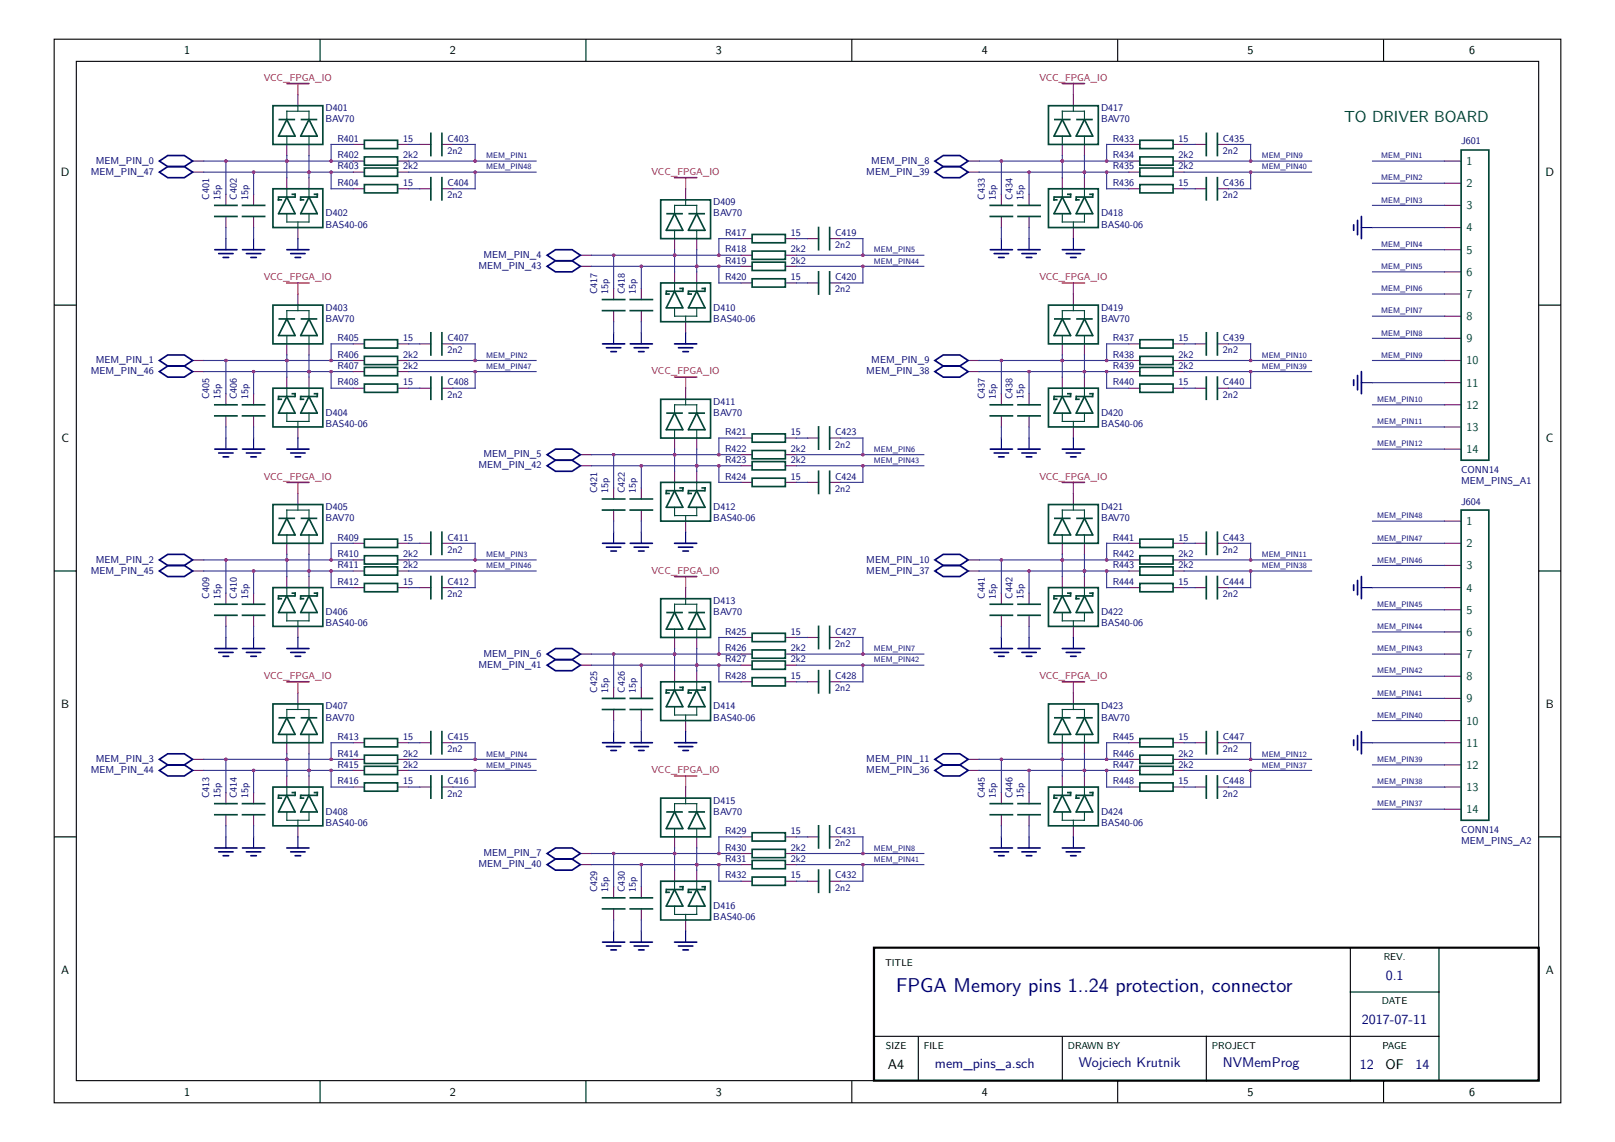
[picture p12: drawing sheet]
<svg xmlns="http://www.w3.org/2000/svg" width="297mm" height="210mm" viewBox="0 0 297 210" stroke-linecap="round" stroke-linejoin="round" font-family="sans-serif">
<g fill="none" stroke="#000" stroke-width=".2">
<path d="M10 7.2h277v195.6h-277zM14 11.3h269v187.4h-269zM58.9 7.2v4.1M107.8 7.2v4.1M156.6 7.2v4.1M205.5 7.2v4.1M254.4 7.2v4.1M10 56.1h4M283 56.1h4M10 105h4M283 105h4M10 153.9h4"/>
<path d="M283 153.9h4M248.3 174.3v24.4M264.6 174.3v24.4M58.9 198.7v4.1M107.8 198.7v4.1M156.6 198.7v4.1M160.7 190.6h103.9M168.9 190.6v8.1M195.4 190.6v8.1M205.5 198.7v4.1M221.8 190.6v8.1M248.3 182.4h16.3"/>
<path d="M254.4 198.7v4.1"/>
</g>
<path d="M160.7 174.3h122.3v24.4h-122.3z" fill="none" stroke="#000" stroke-width=".41"/>
<g fill="none" stroke="#67146a" stroke-width=".2">
<path d="M54.8 17.4v2M197.4 17.4v2M35.4 29.6h2.1M35.4 31.7h2.1M41.5 35.7v2.1M41.5 39.8v2M46.6 35.7v2.1M46.6 39.8v2M52.7 26.6v2M52.7 32.7v2M56.8 26.6v2M56.8 32.7v2"/>
<path d="M65 29.6h2M65 31.7h2M65 34.7h2M65 26.6h2M73.1 29.6h2.1M73.1 31.7h2.1M73.1 34.7h2.1M73.1 26.6h2.1M77.2 34.7h2M77.2 26.6h2M81.3 34.7h2M81.3 26.6h2"/>
<path d="M126.1 34.7v2M178 29.6h2.1M178 31.7h2.1M184.2 35.7v2.1M184.2 39.8v2M189.2 35.7v2.1M189.2 39.8v2M195.4 26.6v2M195.4 32.7v2M199.4 26.6v2M199.4 32.7v2M207.6 29.6h2"/>
<path d="M207.6 31.7h2M207.6 34.7h2M207.6 26.6h2M215.7 29.6h2.1M215.7 31.7h2.1M215.7 34.7h2.1M215.7 26.6h2.1M219.8 34.7h2M219.8 26.6h2M223.9 34.7h2M223.9 26.6h2M265.6 29.6h3.1"/>
<path d="M265.6 33.7h3.1M265.6 37.8h3.1M54.8 41.8v2.1M54.8 54.1v2M106.7 46.9h2.1M106.7 49h2.1M112.8 53v2.1M112.8 57.1v2.1M117.9 53v2.1M117.9 57.1v2.1M124.1 43.9v2M124.1 50v2"/>
<path d="M126.1 59.2v2M128.1 43.9v2M128.1 50v2M136.3 46.9h2M136.3 49h2M136.3 52h2M136.3 43.9h2M144.4 46.9h2.1M144.4 49h2.1M144.4 52h2.1M144.4 43.9h2.1M148.5 52h2"/>
<path d="M148.5 43.9h2M152.6 52h2M152.6 43.9h2M197.4 41.8v2.1M197.4 54.1v2M265.6 41.8h3.1M265.6 45.9h3.1M265.6 50h3.1M265.6 54.1h3.1M265.6 58.1h3.1M35.4 66.3h2.1M35.4 68.3h2.1"/>
<path d="M41.5 72.4v2M41.5 76.5v2M46.6 72.4v2M46.6 76.5v2M52.7 63.2v2.1M52.7 69.3v2.1M54.8 78.5v2.1M56.8 63.2v2.1M56.8 69.3v2.1M65 66.3h2M65 68.3h2M65 71.4h2"/>
<path d="M65 63.2h2M73.1 66.3h2.1M73.1 68.3h2.1M73.1 71.4h2.1M73.1 63.2h2.1M77.2 71.4h2M77.2 63.2h2M81.3 71.4h2M81.3 63.2h2M126.1 71.4v2M178 66.3h2.1M178 68.3h2.1"/>
<path d="M184.2 72.4v2M184.2 76.5v2M189.2 72.4v2M189.2 76.5v2M195.4 63.2v2.1M195.4 69.3v2.1M197.4 78.5v2.1M199.4 63.2v2.1M199.4 69.3v2.1M207.6 66.3h2M207.6 68.3h2M207.6 71.4h2"/>
<path d="M207.6 63.2h2M215.7 66.3h2.1M215.7 68.3h2.1M215.7 71.4h2.1M215.7 63.2h2.1M219.8 71.4h2M219.8 63.2h2M223.9 71.4h2M223.9 63.2h2M265.6 66.3h3.1M265.6 62.2h3.1M265.6 70.4h3.1"/>
<path d="M265.6 74.4h3.1M265.6 78.5h3.1M52.7 99.9v2M54.8 90.7v2.1M56.8 99.9v2M65 99.9h2M73.1 99.9h2.1M77.2 99.9h2M81.3 99.9h2M106.7 83.6h2.1M106.7 85.6h2.1M112.8 89.7v2.1"/>
<path d="M112.8 93.8v2M117.9 89.7v2.1M117.9 93.8v2M124.1 80.6v2M124.1 86.7v2M126.1 95.8v2.1M128.1 80.6v2M128.1 86.7v2M136.3 83.6h2M136.3 85.6h2M136.3 88.7h2M136.3 80.6h2"/>
<path d="M144.4 83.6h2.1M144.4 85.6h2.1M144.4 88.7h2.1M144.4 80.6h2.1M148.5 88.7h2M148.5 80.6h2M152.6 88.7h2M152.6 80.6h2M195.4 99.9v2M197.4 90.7v2.1M199.4 99.9v2M207.6 99.9h2"/>
<path d="M215.7 99.9h2.1M219.8 99.9h2M223.9 99.9h2M265.6 99.9h3.1M265.6 82.6h3.1M265.6 95.8h3.1M35.4 103h2.1M35.4 105h2.1M41.5 109.1v2M41.5 113.1v2.1M46.6 109.1v2M46.6 113.1v2.1"/>
<path d="M52.7 106v2.1M54.8 115.2v2M56.8 106v2.1M65 103h2M65 105h2M65 108.1h2M73.1 103h2.1M73.1 105h2.1M73.1 108.1h2.1M77.2 108.1h2M81.3 108.1h2M124.1 117.2v2.1"/>
<path d="M126.1 108.1v2M128.1 117.2v2.1M136.3 117.2h2M144.4 117.2h2.1M148.5 117.2h2M152.6 117.2h2M178 103h2.1M178 105h2.1M184.2 109.1v2M184.2 113.1v2.1M189.2 109.1v2M189.2 113.1v2.1"/>
<path d="M195.4 106v2.1M197.4 115.2v2M199.4 106v2.1M207.6 103h2M207.6 105h2M207.6 108.1h2M215.7 103h2.1M215.7 105h2.1M215.7 108.1h2.1M219.8 108.1h2M223.9 108.1h2M265.6 108.1h3.1"/>
<path d="M265.6 104h3.1M265.6 112.1h3.1M265.6 116.2h3.1M35.4 139.6h2.1M52.7 136.6v2M54.8 127.4v2M56.8 136.6v2M65 139.6h2M65 136.6h2M73.1 139.6h2.1M73.1 136.6h2.1M77.2 136.6h2"/>
<path d="M81.3 136.6h2M106.7 120.3h2.1M106.7 122.3h2.1M112.8 126.4v2M112.8 130.5v2M117.9 126.4v2M117.9 130.5v2M124.1 123.3v2.1M126.1 132.5v2M128.1 123.3v2.1M136.3 120.3h2M136.3 122.3h2"/>
<path d="M136.3 125.4h2M144.4 120.3h2.1M144.4 122.3h2.1M144.4 125.4h2.1M148.5 125.4h2M152.6 125.4h2M178 139.6h2.1M195.4 136.6v2M197.4 127.4v2M199.4 136.6v2M207.6 139.6h2M207.6 136.6h2"/>
<path d="M215.7 139.6h2.1M215.7 136.6h2.1M219.8 136.6h2M223.9 136.6h2M265.6 136.6h3.1M265.6 120.3h3.1M265.6 124.4h3.1M265.6 128.4h3.1M265.6 132.5h3.1M35.4 141.7h2.1M41.5 145.7v2.1M41.5 149.8v2.1"/>
<path d="M46.6 145.7v2.1M46.6 149.8v2.1M52.7 142.7v2M54.8 151.9v2M56.8 142.7v2M65 141.7h2M65 144.7h2M73.1 141.7h2.1M73.1 144.7h2.1M77.2 144.7h2M81.3 144.7h2M106.7 157h2.1"/>
<path d="M106.7 159h2.1M124.1 153.9v2M126.1 144.7v2.1M128.1 153.9v2M136.3 157h2M136.3 159h2M136.3 153.9h2M144.4 157h2.1M144.4 159h2.1M144.4 153.9h2.1M148.5 153.9h2M152.6 153.9h2"/>
<path d="M178 141.7h2.1M184.2 145.7v2.1M184.2 149.8v2.1M189.2 145.7v2.1M189.2 149.8v2.1M195.4 142.7v2M197.4 151.9v2M199.4 142.7v2M207.6 141.7h2M207.6 144.7h2M215.7 141.7h2.1M215.7 144.7h2.1"/>
<path d="M219.8 144.7h2M223.9 144.7h2M265.6 144.7h3.1M265.6 140.7h3.1M265.6 148.8h3.1M112.8 163.1v2M112.8 167.1v2.1M117.9 163.1v2M117.9 167.1v2.1M124.1 160v2M126.1 169.2v2M128.1 160v2"/>
<path d="M136.3 162h2M144.4 162h2.1M148.5 162h2M152.6 162h2"/>
</g>
<g fill="none" stroke="#000275" stroke-width=".31">
<path d="M29.3 29.6l1.5-1h3.1l1.5 1-1.5 1h-3.1zM29.3 31.7l1.5-1.1h3.1l1.5 1.1-1.5 1h-3.1zM171.9 29.6l1.6-1h3l1.5 1-1.5 1h-3zM171.9 31.7l1.6-1.1h3l1.5 1.1-1.5 1h-3zM250.4 39.8v4.1M39.5 45.9h4.1M40.2 46.6h2.7M41 47.3h1M44.6 45.9h4.1M45.3 46.6h2.7M46.1 47.3h1M52.7 45.9h4.1"/>
<path d="M53.5 46.6h2.6M54.3 47.3h1M100.6 46.9l1.6-1h3l1.5 1-1.5 1.1h-3zM100.6 49l1.6-1h3l1.5 1-1.5 1h-3zM182.1 45.9h4.1M182.8 46.6h2.7M183.6 47.3h1.1M187.2 45.9h4.1M187.9 46.6h2.7M188.7 47.3h1.1M195.4 45.9h4M196.1 46.6h2.6"/>
<path d="M196.9 47.3h1M248.9 41.3v1.1M249.7 40.5v2.7M29.3 66.3l1.5-1h3.1l1.5 1-1.5 1h-3.1zM29.3 68.3l1.5-1h3.1l1.5 1-1.5 1h-3.1zM110.8 63.2h4.1M111.5 63.9h2.7M112.3 64.7h1.1M115.9 63.2h4.1M116.6 63.9h2.7M117.4 64.7h1M124.1 63.2h4"/>
<path d="M124.8 63.9h2.6M125.6 64.7h1M171.9 66.3l1.6-1h3l1.5 1-1.5 1h-3zM171.9 68.3l1.6-1h3l1.5 1-1.5 1h-3zM248.9 69.9v1M249.7 69v2.7M250.4 68.3v4.1M39.5 82.6h4.1M40.2 83.3h2.7M41 84h1M44.6 82.6h4.1M45.3 83.3h2.7"/>
<path d="M46.1 84h1M52.7 82.6h4.1M53.5 83.3h2.6M54.3 84h1M100.6 83.6l1.6-1h3l1.5 1-1.5 1h-3zM100.6 85.6l1.6-1h3l1.5 1-1.5 1.1h-3zM110.8 99.9h4.1M115.9 99.9h4.1M124.1 99.9h4M182.1 82.6h4.1M182.8 83.3h2.7M183.6 84h1.1"/>
<path d="M187.2 82.6h4.1M187.9 83.3h2.7M188.7 84h1.1M195.4 82.6h4M196.1 83.3h2.6M196.9 84h1M29.3 103l1.5-1.1h3.1l1.5 1.1-1.5 1h-3.1zM29.3 105l1.5-1h3.1l1.5 1-1.5 1h-3.1zM39.5 119.3h4.1M40.2 120h2.7M44.6 119.3h4.1M45.3 120h2.7"/>
<path d="M52.7 119.3h4.1M53.5 120h2.6M111.5 100.6h2.7M112.3 101.3h1.1M116.6 100.6h2.7M117.4 101.3h1M124.8 100.6h2.6M125.6 101.3h1M171.9 103l1.6-1.1h3l1.5 1.1-1.5 1h-3zM171.9 105l1.6-1h3l1.5 1-1.5 1h-3zM182.1 119.3h4.1M182.8 120h2.7"/>
<path d="M187.2 119.3h4.1M187.9 120h2.7M195.4 119.3h4M196.1 120h2.6M248.9 107.5v1.1M249.7 106.7v2.7M250.4 106v4.1M29.3 139.6l1.5-1h3.1l1.5 1-1.5 1.1h-3.1zM41 120.7h1M46.1 120.7h1M54.3 120.7h1M100.6 120.3l1.6-1h3l1.5 1-1.5 1h-3z"/>
<path d="M100.6 122.3l1.6-1h3l1.5 1-1.5 1h-3zM110.8 136.6h4.1M111.5 137.3h2.7M112.3 138h1.1M115.9 136.6h4.1M116.6 137.3h2.7M117.4 138h1M124.1 136.6h4M124.8 137.3h2.6M125.6 138h1M171.9 139.6l1.6-1h3l1.5 1-1.5 1.1h-3zM183.6 120.7h1.1"/>
<path d="M188.7 120.7h1.1M196.9 120.7h1M248.9 136.1v1M249.7 135.3v2.6M250.4 134.5v4.1M29.3 141.7l1.5-1h3.1l1.5 1-1.5 1h-3.1zM39.5 155.9h4.1M40.2 156.6h2.7M41 157.4h1M44.6 155.9h4.1M45.3 156.6h2.7M46.1 157.4h1"/>
<path d="M52.7 155.9h4.1M53.5 156.6h2.6M54.3 157.4h1M100.6 157l1.6-1.1h3l1.5 1.1-1.5 1h-3zM100.6 159l1.6-1h3l1.5 1-1.5 1h-3zM171.9 141.7l1.6-1h3l1.5 1-1.5 1h-3zM182.1 155.9h4.1M182.8 156.6h2.7M183.6 157.4h1.1M187.2 155.9h4.1M187.9 156.6h2.7M188.7 157.4h1.1"/>
<path d="M195.4 155.9h4M196.1 156.6h2.6M196.9 157.4h1M110.8 173.3h4.1M111.5 174h2.7M112.3 174.7h1.1M115.9 173.3h4.1M116.6 174h2.7M117.4 174.7h1M124.1 173.3h4M124.8 174h2.6M125.6 174.7h1"/>
</g>
<g fill="none" stroke="#353691" stroke-width=".2">
<path d="M37.5 29.6h27.5M37.5 31.7h27.5M41.5 29.6v6.1M46.6 31.7v4M52.7 28.6v4.1M56.8 28.6v4.1M60.9 31.7v3h4.1M65 26.6h-4.1v3M75.2 29.6h23.4M75.2 31.7h23.4M75.2 26.6h2M75.2 34.7h2"/>
<path d="M83.3 26.6h4.1v3M87.4 31.7v3h-4.1M180.1 29.6h27.5M180.1 31.7h27.5M184.2 29.6v6.1M189.2 31.7v4M195.4 28.6v4.1M199.4 28.6v4.1M203.5 31.7v3h4.1M207.6 26.6h-4.1v3M217.8 29.6h23.4M217.8 31.7h23.4"/>
<path d="M217.8 26.6h2M217.8 34.7h2M225.9 26.6h4.1v3M230 31.7v3h-4.1M252.4 29.6h13.2M252.4 33.7h13.2M252.4 37.8h13.2M41.5 41.8v2.1M46.6 41.8v2.1M108.8 46.9h27.5M108.8 49h27.5M112.8 46.9v6.1"/>
<path d="M112.8 59.2v2M117.9 49v4M117.9 59.2v2M124.1 45.9v4.1M128.1 45.9v4.1M132.2 49v3h4.1M136.3 43.9h-4.1v3M146.5 46.9h23.4M146.5 49h23.4M146.5 43.9h2M146.5 52h2M154.6 43.9h4.1v3"/>
<path d="M158.7 49v3h-4.1M184.2 41.8v2.1M189.2 41.8v2.1M252.4 45.9h13.2M252.4 50h13.2M252.4 54.1h13.2M252.4 58.1h13.2M252.4 41.8h13.2M37.5 66.3h27.5M37.5 68.3h27.5M41.5 66.3v6.1M41.5 78.5v2.1"/>
<path d="M46.6 68.3v4.1M46.6 78.5v2.1M52.7 65.3v4M56.8 65.3v4M60.9 68.3v3.1h4.1M65 63.2h-4.1v3.1M75.2 66.3h23.4M75.2 68.3h23.4M75.2 63.2h2M75.2 71.4h2M83.3 63.2h4.1v3.1M87.4 68.3v3.1h-4.1"/>
<path d="M180.1 66.3h27.5M180.1 68.3h27.5M184.2 66.3v6.1M184.2 78.5v2.1M189.2 68.3v4.1M189.2 78.5v2.1M195.4 65.3v4M199.4 65.3v4M203.5 68.3v3.1h4.1M207.6 63.2h-4.1v3.1M217.8 66.3h23.4M217.8 68.3h23.4"/>
<path d="M217.8 63.2h2M217.8 71.4h2M225.9 63.2h4.1v3.1M230 68.3v3.1h-4.1M252.4 66.3h13.2M252.4 62.2h13.2M252.4 74.4h13.2M252.4 78.5h13.2M252.4 70.4h13.2M65 99.9h-4.1v3.1M75.2 99.9h2M83.3 99.9h4.1v3.1"/>
<path d="M108.8 83.6h27.5M108.8 85.6h27.5M112.8 83.6v6.1M112.8 95.8v2.1M117.9 85.6v4.1M117.9 95.8v2.1M124.1 82.6v4.1M128.1 82.6v4.1M132.2 85.6v3.1h4.1M136.3 80.6h-4.1v3M146.5 83.6h23.4M146.5 85.6h23.4"/>
<path d="M146.5 80.6h2M146.5 88.7h2M154.6 80.6h4.1v3M158.7 85.6v3.1h-4.1M207.6 99.9h-4.1v3.1M217.8 99.9h2M225.9 99.9h4.1v3.1M252.4 99.9h13.2M252.4 82.6h13.2M252.4 95.8h13.2M37.5 103h27.5M37.5 105h27.5"/>
<path d="M41.5 103v6.1M41.5 115.2v2M46.6 105v4.1M46.6 115.2v2M52.7 101.9v4.1M56.8 101.9v4.1M60.9 105v3.1h4.1M75.2 103h23.4M75.2 105h23.4M75.2 108.1h2M87.4 105v3.1h-4.1M124.1 119.3v4"/>
<path d="M128.1 119.3v4M136.3 117.2h-4.1v3.1M146.5 117.2h2M154.6 117.2h4.1v3.1M180.1 103h27.5M180.1 105h27.5M184.2 103v6.1M184.2 115.2v2M189.2 105v4.1M189.2 115.2v2M195.4 101.9v4.1M199.4 101.9v4.1"/>
<path d="M203.5 105v3.1h4.1M217.8 103h23.4M217.8 105h23.4M217.8 108.1h2M230 105v3.1h-4.1M252.4 108.1h13.2M252.4 104h13.2M252.4 112.1h13.2M252.4 116.2h13.2M37.5 139.6h27.5M41.5 139.6v6.1M52.7 138.6v4.1"/>
<path d="M56.8 138.6v4.1M65 136.6h-4.1v3M75.2 139.6h23.4M75.2 136.6h2M83.3 136.6h4.1v3M108.8 120.3h27.5M108.8 122.3h27.5M112.8 120.3v6.1M112.8 132.5v2M117.9 122.3v4.1M117.9 132.5v2M132.2 122.3v3.1h4.1"/>
<path d="M146.5 120.3h23.4M146.5 122.3h23.4M146.5 125.4h2M158.7 122.3v3.1h-4.1M180.1 139.6h27.5M184.2 139.6v6.1M195.4 138.6v4.1M199.4 138.6v4.1M207.6 136.6h-4.1v3M217.8 139.6h23.4M217.8 136.6h2M225.9 136.6h4.1v3"/>
<path d="M252.4 136.6h13.2M252.4 120.3h13.2M252.4 124.4h13.2M252.4 128.4h13.2M252.4 132.5h13.2M37.5 141.7h27.5M41.5 151.9v2M46.6 141.7v4M46.6 151.9v2M60.9 141.7v3h4.1M75.2 141.7h23.4M75.2 144.7h2"/>
<path d="M87.4 141.7v3h-4.1M108.8 157h27.5M108.8 159h27.5M112.8 157v6.1M117.9 159v4.1M124.1 155.9v4.1M128.1 155.9v4.1M132.2 159v3h4.1M136.3 153.9h-4.1v3.1M146.5 157h23.4M146.5 159h23.4M146.5 153.9h2"/>
<path d="M154.6 153.9h4.1v3.1M158.7 159v3h-4.1M180.1 141.7h27.5M184.2 151.9v2M189.2 141.7v4M189.2 151.9v2M203.5 141.7v3h4.1M217.8 141.7h23.4M217.8 144.7h2M230 141.7v3h-4.1M252.4 144.7h13.2M252.4 140.7h13.2"/>
<path d="M252.4 148.8h13.2M112.8 169.2v2M117.9 169.2v2M146.5 162h2"/>
</g>
<g fill="none" stroke="#034536" stroke-width=".31">
<path d="M50.2 19.4h9.2v7.2h-9.2zM192.8 19.4h9.2v7.2h-9.2zM39.5 37.8h4.1M39.5 39.8h4.1M44.6 37.8h4.1M44.6 39.8h4.1M50.2 34.7h9.2v7.1h-9.2zM51.2 22h3.1M52.7 36.2l1.6 3.1h-3.1zM52.7 22l1.6 3h-3.1zM53.8 35.7h.5v.5h-3.1v.5h.5M55.3 22h3"/>
<path d="M56.8 36.2l1.5 3.1h-3zM56.8 22l1.5 3h-3zM57.8 35.7h.5v.5h-3v.5h.5M67 33.9h6.1v1.6h-6.1zM67 25.8h6.1v1.5h-6.1zM67 28.9h6.1v1.5h-6.1zM67 30.9h6.1v1.5h-6.1zM79.2 24.5v4.1M79.2 32.7v4M81.3 24.5v4.1M81.3 32.7v4M121.5 36.8h9.2v7.1h-9.2z"/>
<path d="M122.5 39.3h3.1M124.1 39.3l1.5 3.1h-3.1zM126.6 39.3h3.1M128.1 39.3l1.6 3.1h-3.1zM182.1 37.8h4.1M182.1 39.8h4.1M187.2 37.8h4.1M187.2 39.8h4.1M192.8 34.7h9.2v7.1h-9.2zM193.8 22h3.1M195.4 36.2l1.5 3.1h-3.1zM195.4 22l1.5 3h-3.1z"/>
<path d="M196.4 35.7h.5v.5h-3.1v.5h.5M197.9 22h3.1M199.4 36.2l1.6 3.1h-3.1zM199.4 22l1.6 3h-3.1zM200.5 35.7h.5v.5h-3.1v.5h.5M209.6 33.9h6.1v1.6h-6.1zM209.6 25.8h6.1v1.5h-6.1zM209.6 28.9h6.1v1.5h-6.1zM209.6 30.9h6.1v1.5h-6.1zM221.8 24.5v4.1M221.8 32.7v4M223.9 24.5v4.1"/>
<path d="M223.9 32.7v4M268.7 27.6h5.1v57h-5.1zM50.2 56.1h9.2v7.1h-9.2zM51.2 58.7h3.1M52.7 58.7l1.6 3h-3.1zM55.3 58.7h3M56.8 58.7l1.5 3h-3zM110.8 55.1h4.1M110.8 57.1h4.1M115.9 55.1h4.1M115.9 57.1h4.1M121.5 52h9.2v7.2h-9.2z"/>
<path d="M124.1 53.6l1.5 3h-3.1zM125.1 53h.5v.6h-3.1v.5h.5M128.1 53.6l1.6 3h-3.1zM129.1 53h.6v.6h-3.1v.5h.5M138.3 51.3h6.1v1.5h-6.1zM138.3 43.1h6.1v1.5h-6.1zM138.3 46.2h6.1v1.5h-6.1zM138.3 48.2h6.1v1.5h-6.1zM150.5 41.8v4.1M150.5 50v4.1M152.6 41.8v4.1M152.6 50v4.1"/>
<path d="M192.8 56.1h9.2v7.1h-9.2zM193.8 58.7h3.1M195.4 58.7l1.5 3h-3.1zM197.9 58.7h3.1M199.4 58.7l1.6 3h-3.1zM39.5 74.4h4.1M39.5 76.5h4.1M44.6 74.4h4.1M44.6 76.5h4.1M50.2 71.4h9.2v7.1h-9.2zM52.7 72.9l1.6 3.1h-3.1zM53.8 72.4h.5v.5h-3.1v.5h.5"/>
<path d="M56.8 72.9l1.5 3.1h-3zM57.8 72.4h.5v.5h-3v.5h.5M67 70.6h6.1v1.5h-6.1zM67 62.5h6.1v1.5h-6.1zM67 65.5h6.1v1.6h-6.1zM67 67.6h6.1v1.5h-6.1zM79.2 61.2v4.1M79.2 69.3v4.1M81.3 61.2v4.1M81.3 69.3v4.1M121.5 73.4h9.2v7.2h-9.2zM122.5 76h3.1"/>
<path d="M124.1 76l1.5 3h-3.1zM126.6 76h3.1M128.1 76l1.6 3h-3.1zM138.3 79.8h6.1v1.5h-6.1zM150.5 78.5v4.1M152.6 78.5v4.1M182.1 74.4h4.1M182.1 76.5h4.1M187.2 74.4h4.1M187.2 76.5h4.1M192.8 71.4h9.2v7.1h-9.2zM195.4 72.9l1.5 3.1h-3.1z"/>
<path d="M196.4 72.4h.5v.5h-3.1v.5h.5M199.4 72.9l1.6 3.1h-3.1zM200.5 72.4h.5v.5h-3.1v.5h.5M209.6 70.6h6.1v1.5h-6.1zM209.6 62.5h6.1v1.5h-6.1zM209.6 65.5h6.1v1.6h-6.1zM209.6 67.6h6.1v1.5h-6.1zM221.8 61.2v4.1M221.8 69.3v4.1M223.9 61.2v4.1M223.9 69.3v4.1M50.2 92.8h9.2v7.1h-9.2z"/>
<path d="M51.2 95.3h3.1M52.7 95.3l1.6 3.1h-3.1zM55.3 95.3h3M56.8 95.3l1.5 3.1h-3zM67 99.1h6.1v1.6h-6.1zM79.2 97.9v4M81.3 97.9v4M110.8 91.8h4.1M110.8 93.8h4.1M115.9 91.8h4.1M115.9 93.8h4.1M121.5 88.7h9.2v7.1h-9.2z"/>
<path d="M124.1 90.2l1.5 3.1h-3.1zM125.1 89.7h.5v.5h-3.1v.5h.5M128.1 90.2l1.6 3.1h-3.1zM129.1 89.7h.6v.5h-3.1v.5h.5M138.3 87.9h6.1v1.6h-6.1zM138.3 82.8h6.1v1.6h-6.1zM138.3 84.9h6.1v1.5h-6.1zM150.5 86.7v4M152.6 86.7v4M192.8 92.8h9.2v7.1h-9.2zM193.8 95.3h3.1M195.4 95.3l1.5 3.1h-3.1z"/>
<path d="M197.9 95.3h3.1M199.4 95.3l1.6 3.1h-3.1zM209.6 99.1h6.1v1.6h-6.1zM221.8 97.9v4M223.9 97.9v4M268.7 93.8h5.1v57h-5.1zM39.5 111.1h4.1M39.5 113.1h4.1M44.6 111.1h4.1M44.6 113.1h4.1M50.2 108.1h9.2v7.1h-9.2zM52.7 109.6l1.6 3h-3.1z"/>
<path d="M53.8 109.1h.5v.5h-3.1v.5h.5M56.8 109.6l1.5 3h-3zM57.8 109.1h.5v.5h-3v.5h.5M67 107.3h6.1v1.5h-6.1zM67 102.2h6.1v1.5h-6.1zM67 104.2h6.1v1.6h-6.1zM79.2 106v4.1M81.3 106v4.1M121.5 110.1h9.2v7.1h-9.2zM122.5 112.6h3.1M124.1 112.6l1.5 3.1h-3.1zM126.6 112.6h3.1"/>
<path d="M128.1 112.6l1.6 3.1h-3.1zM138.3 116.5h6.1v1.5h-6.1zM138.3 119.5h6.1v1.5h-6.1zM150.5 115.2v4.1M152.6 115.2v4.1M182.1 111.1h4.1M182.1 113.1h4.1M187.2 111.1h4.1M187.2 113.1h4.1M192.8 108.1h9.2v7.1h-9.2zM195.4 109.6l1.5 3h-3.1zM196.4 109.1h.5v.5h-3.1v.5h.5"/>
<path d="M199.4 109.6l1.6 3h-3.1zM200.5 109.1h.5v.5h-3.1v.5h.5M209.6 107.3h6.1v1.5h-6.1zM209.6 102.2h6.1v1.5h-6.1zM209.6 104.2h6.1v1.6h-6.1zM221.8 106v4.1M223.9 106v4.1M50.2 129.4h9.2v7.2h-9.2zM51.2 132h3.1M52.7 132l1.6 3.1h-3.1zM55.3 132h3M56.8 132l1.5 3.1h-3z"/>
<path d="M67 135.8h6.1v1.5h-6.1zM67 138.9h6.1v1.5h-6.1zM79.2 134.5v4.1M81.3 134.5v4.1M110.8 128.4h4.1M110.8 130.5h4.1M115.9 128.4h4.1M115.9 130.5h4.1M121.5 125.4h9.2v7.1h-9.2zM124.1 126.9l1.5 3.1h-3.1zM125.1 126.4h.5v.5h-3.1v.5h.5M128.1 126.9l1.6 3.1h-3.1z"/>
<path d="M129.1 126.4h.6v.5h-3.1v.5h.5M138.3 124.6h6.1v1.5h-6.1zM138.3 121.6h6.1v1.5h-6.1zM150.5 123.3v4.1M152.6 123.3v4.1M192.8 129.4h9.2v7.2h-9.2zM193.8 132h3.1M195.4 132l1.5 3.1h-3.1zM197.9 132h3.1M199.4 132l1.6 3.1h-3.1zM209.6 135.8h6.1v1.5h-6.1zM209.6 138.9h6.1v1.5h-6.1z"/>
<path d="M221.8 134.5v4.1M223.9 134.5v4.1M39.5 147.8h4.1M39.5 149.8h4.1M44.6 147.8h4.1M44.6 149.8h4.1M50.2 144.7h9.2v7.2h-9.2zM52.7 146.3l1.6 3h-3.1zM53.8 145.7h.5v.6h-3.1v.5h.5M56.8 146.3l1.5 3h-3zM57.8 145.7h.5v.6h-3v.5h.5M67 144h6.1v1.5h-6.1z"/>
<path d="M67 140.9h6.1v1.5h-6.1zM79.2 142.7v4.1M81.3 142.7v4.1M121.5 146.8h9.2v7.1h-9.2zM122.5 149.3h3.1M124.1 149.3l1.5 3.1h-3.1zM126.6 149.3h3.1M128.1 149.3l1.6 3.1h-3.1zM138.3 153.1h6.1v1.6h-6.1zM138.3 156.2h6.1v1.5h-6.1zM138.3 158.2h6.1v1.6h-6.1zM150.5 151.9v4"/>
<path d="M152.6 151.9v4M182.1 147.8h4.1M182.1 149.8h4.1M187.2 147.8h4.1M187.2 149.8h4.1M192.8 144.7h9.2v7.2h-9.2zM195.4 146.3l1.5 3h-3.1zM196.4 145.7h.5v.6h-3.1v.5h.5M199.4 146.3l1.6 3h-3.1zM200.5 145.7h.5v.6h-3.1v.5h.5M209.6 144h6.1v1.5h-6.1zM209.6 140.9h6.1v1.5h-6.1z"/>
<path d="M221.8 142.7v4.1M223.9 142.7v4.1M110.8 165.1h4.1M110.8 167.1h4.1M115.9 165.1h4.1M115.9 167.1h4.1M121.5 162h9.2v7.2h-9.2zM124.1 163.6l1.5 3h-3.1zM125.1 163.1h.5v.5h-3.1v.5h.5M128.1 163.6l1.6 3h-3.1zM129.1 163.1h.6v.5h-3.1v.5h.5M138.3 161.3h6.1v1.5h-6.1z"/>
<path d="M150.5 160v4.1M152.6 160v4.1"/>
</g>
<g fill="none" stroke="#034536" stroke-width=".2">
<path d="M54.8 19.4v1.1M197.4 19.4v1.1M52.7 22v-1.5h4.1v1.5M52.7 25v1.6M52.7 34.7v1.5M52.7 39.3v1.5h4.1v-1.5M56.8 25v1.6M56.8 34.7v1.5M124.1 39.3v-1.5h4v1.5M126.1 36.7v1.1M195.4 39.3v1.5h4v-1.5M195.4 22v-1.5h4v1.5"/>
<path d="M195.4 25v1.6M195.4 34.7v1.5M199.4 25v1.6M199.4 34.7v1.5M52.7 58.7v-1.6h4.1v1.6M54.8 40.8v1M54.8 56.1v1M124.1 42.4v1.5M124.1 52v1.6M124.1 56.6v1.5h4v-1.5M126.1 58.1v1.1M128.1 42.4v1.5"/>
<path d="M128.1 52v1.6M195.4 58.7v-1.6h4v1.6M197.4 40.8v1M197.4 56.1v1M52.7 61.7v1.5M52.7 71.4v1.5M52.7 76v1.5h4.1v-1.5M54.8 77.5v1M56.8 61.7v1.5M56.8 71.4v1.5M124.1 76v-1.6h4v1.6M124.1 79v1.6"/>
<path d="M126.1 73.4v1M128.1 79v1.6M195.4 76v1.5h4v-1.5M195.4 61.7v1.5M195.4 71.4v1.5M197.4 77.5v1M199.4 61.7v1.5M199.4 71.4v1.5M52.7 95.3v-1.5h4.1v1.5M52.7 98.4v1.5M54.8 92.8v1M56.8 98.4v1.5"/>
<path d="M124.1 88.7v1.5M124.1 93.3v1.5h4v-1.5M126.1 94.8v1M128.1 88.7v1.5M195.4 95.3v-1.5h4v1.5M195.4 98.4v1.5M197.4 92.8v1M199.4 98.4v1.5M52.7 108.1v1.5M52.7 112.6v1.6h4.1v-1.6M54.8 114.2v1M56.8 108.1v1.5"/>
<path d="M124.1 112.6v-1.5h4v1.5M124.1 115.7v1.5M126.1 110.1v1M128.1 115.7v1.5M195.4 112.6v1.6h4v-1.6M195.4 108.1v1.5M197.4 114.2v1M199.4 108.1v1.5M52.7 132v-1.5h4.1v1.5M52.7 135.1v1.5M54.8 129.4v1.1M56.8 135.1v1.5"/>
<path d="M124.1 125.4v1.5M124.1 130v1.5h4v-1.5M126.1 131.5v1M128.1 125.4v1.5M195.4 132v-1.5h4v1.5M195.4 135.1v1.5M197.4 129.4v1.1M199.4 135.1v1.5M52.7 144.7v1.6M52.7 149.3v1.5h4.1v-1.5M54.8 150.8v1.1M56.8 144.7v1.6"/>
<path d="M124.1 149.3v-1.5h4v1.5M124.1 152.4v1.5M126.1 146.8v1M128.1 152.4v1.5M195.4 149.3v1.5h4v-1.5M195.4 144.7v1.6M197.4 150.8v1.1M199.4 144.7v1.6M124.1 162v1.6M124.1 166.6v1.6h4v-1.6M126.1 168.2v1M128.1 162v1.6"/>
</g>
<g fill="none" stroke="#000275" stroke-width=".2">
<path d="M41.5 43.9v2M46.6 43.9v2M54.8 43.9v2M184.2 43.9v2M189.2 43.9v2M197.4 43.9v2M250.4 41.8h2M112.8 61.2v2M117.9 61.2v2M126.1 61.2v2M250.4 70.4h2M41.5 80.6v2"/>
<path d="M46.6 80.6v2M54.8 80.6v2M112.8 97.9v2M117.9 97.9v2M126.1 97.9v2M184.2 80.6v2M189.2 80.6v2M197.4 80.6v2M41.5 117.2v2.1M46.6 117.2v2.1M54.8 117.2v2.1M184.2 117.2v2.1"/>
<path d="M189.2 117.2v2.1M197.4 117.2v2.1M250.4 108.1h2M112.8 134.5v2.1M117.9 134.5v2.1M126.1 134.5v2.1M250.4 136.6h2M41.5 153.9v2M46.6 153.9v2M54.8 153.9v2M184.2 153.9v2M189.2 153.9v2"/>
<path d="M197.4 153.9v2M112.8 171.2v2.1M117.9 171.2v2.1M126.1 171.2v2.1"/>
</g>
<path d="M54.8 15.4v2M197.4 15.4v2M126.1 32.7v2M54.8 52v2.1M197.4 52v2.1M126.1 69.3v2.1M54.8 88.7v2M197.4 88.7v2M126.1 106v2.1M54.8 125.4v2M197.4 125.4v2M126.1 142.7v2" fill="none" stroke="#b82e2e" stroke-width=".2"/>
<path d="M52.7 15.4h4.1M195.4 15.4h4M124.1 32.7h4M52.7 52h4.1M195.4 52h4M124.1 69.3h4M52.7 88.7h4.1M195.4 88.7h4M124.1 106h4M52.7 125.4h4.1M195.4 125.4h4M124.1 142.7h4" fill="none" stroke="#b82e2e" stroke-width=".31"/>
<g fill="#8f3591">
<path d="M52.5 29.4h.5l.1 .2-.1 .2h-.5l-.1-.2z"/>
<path d="M41.3 29.4h.5v.2v.2h-.5l-.1-.2z"/>
<path d="M60.7 29.4h.4l.1 .2-.1 .2h-.4l-.1-.2z"/>
<path d="M46.4 31.4h.4l.1 .3-.1 .2h-.4l-.1-.2z"/>
<path d="M56.6 31.4h.4l.1 .3-.1 .2h-.4l-.1-.2z"/>
<path d="M60.7 31.4h.4l.1 .3-.1 .2h-.4l-.1-.2z"/>
<path d="M87.2 31.4h.4l.1 .3-.1 .2h-.4l-.1-.2z"/>
<path d="M87.2 29.4h.4l.1 .2-.1 .2h-.4l-.1-.2z"/>
<path d="M52.5 66.1h.5l.1 .2-.1 .2h-.5l-.1-.2z"/>
<path d="M41.3 66.1h.5v.2v.2h-.5l-.1-.2z"/>
<path d="M60.7 66.1h.4l.1 .2-.1 .2h-.4l-.1-.2z"/>
<path d="M46.4 68.1h.4l.1 .2-.1 .3h-.4l-.1-.3z"/>
<path d="M56.6 68.1h.4l.1 .2-.1 .3h-.4l-.1-.3z"/>
<path d="M60.7 68.1h.4l.1 .2-.1 .3h-.4l-.1-.3z"/>
<path d="M87.2 68.1h.4l.1 .2-.1 .3h-.4l-.1-.3z"/>
<path d="M87.2 66.1h.4l.1 .2-.1 .2h-.4l-.1-.2z"/>
<path d="M52.5 102.7h.5l.1 .3-.1 .2h-.5l-.1-.2z"/>
<path d="M41.3 102.7h.5v.3v.2h-.5l-.1-.2z"/>
<path d="M60.7 102.7h.4l.1 .3-.1 .2h-.4l-.1-.2z"/>
<path d="M46.4 104.8h.4l.1 .2-.1 .2h-.4l-.1-.2z"/>
<path d="M56.6 104.8h.4l.1 .2-.1 .2h-.4l-.1-.2z"/>
<path d="M60.7 104.8h.4l.1 .2-.1 .2h-.4l-.1-.2z"/>
<path d="M87.2 104.8h.4l.1 .2-.1 .2h-.4l-.1-.2z"/>
<path d="M87.2 102.7h.4l.1 .3-.1 .2h-.4l-.1-.2z"/>
<path d="M52.5 139.4h.5l.1 .2-.1 .3h-.5l-.1-.3z"/>
<path d="M41.3 139.4h.5v.2v.3h-.5l-.1-.3z"/>
<path d="M60.7 139.4h.4l.1 .2-.1 .3h-.4l-.1-.3z"/>
<path d="M46.4 141.4h.4l.1 .3-.1 .2h-.4l-.1-.2z"/>
<path d="M56.6 141.4h.4l.1 .3-.1 .2h-.4l-.1-.2z"/>
<path d="M60.7 141.4h.4l.1 .3-.1 .2h-.4l-.1-.2z"/>
<path d="M87.2 141.4h.4l.1 .3-.1 .2h-.4l-.1-.2z"/>
<path d="M87.2 139.4h.4l.1 .2-.1 .3h-.4l-.1-.3z"/>
<path d="M123.8 46.7h.5l.1 .2-.1 .3h-.5l-.1-.3z"/>
<path d="M112.6 46.7h.5l.1 .2-.1 .3h-.5l-.1-.3z"/>
<path d="M132 46.7h.4l.1 .2-.1 .3h-.4l-.1-.3z"/>
<path d="M117.7 48.7h.5v.3v.2h-.5l-.1-.2z"/>
<path d="M127.9 48.7h.4l.1 .3-.1 .2h-.4l-.1-.2z"/>
<path d="M132 48.7h.4l.1 .3-.1 .2h-.4l-.1-.2z"/>
<path d="M158.5 48.7h.4l.1 .3-.1 .2h-.4l-.1-.2z"/>
<path d="M158.5 46.7h.4l.1 .2-.1 .3h-.4l-.1-.3z"/>
<path d="M123.8 83.4h.5l.1 .2-.1 .2h-.5l-.1-.2z"/>
<path d="M112.6 83.4h.5l.1 .2-.1 .2h-.5l-.1-.2z"/>
<path d="M132 83.4h.4l.1 .2-.1 .2h-.4l-.1-.2z"/>
<path d="M117.7 85.4h.5v.2v.3h-.5l-.1-.3z"/>
<path d="M127.9 85.4h.4l.1 .2-.1 .3h-.4l-.1-.3z"/>
<path d="M132 85.4h.4l.1 .2-.1 .3h-.4l-.1-.3z"/>
<path d="M158.5 85.4h.4l.1 .2-.1 .3h-.4l-.1-.3z"/>
<path d="M158.5 83.4h.4l.1 .2-.1 .2h-.4l-.1-.2z"/>
<path d="M123.8 120.1h.5l.1 .2-.1 .2h-.5l-.1-.2z"/>
<path d="M112.6 120.1h.5l.1 .2-.1 .2h-.5l-.1-.2z"/>
<path d="M132 120.1h.4l.1 .2-.1 .2h-.4l-.1-.2z"/>
<path d="M117.7 122.1h.5v.2v.2h-.5l-.1-.2z"/>
<path d="M127.9 122.1h.4l.1 .2-.1 .2h-.4l-.1-.2z"/>
<path d="M132 122.1h.4l.1 .2-.1 .2h-.4l-.1-.2z"/>
<path d="M158.5 122.1h.4l.1 .2-.1 .2h-.4l-.1-.2z"/>
<path d="M158.5 120.1h.4l.1 .2-.1 .2h-.4l-.1-.2z"/>
<path d="M123.8 156.7h.5l.1 .3-.1 .2h-.5l-.1-.2z"/>
<path d="M112.6 156.7h.5l.1 .3-.1 .2h-.5l-.1-.2z"/>
<path d="M132 156.7h.4l.1 .3-.1 .2h-.4l-.1-.2z"/>
<path d="M117.7 158.8h.5v.2v.2h-.5l-.1-.2z"/>
<path d="M127.9 158.8h.4l.1 .2-.1 .2h-.4l-.1-.2z"/>
<path d="M132 158.8h.4l.1 .2-.1 .2h-.4l-.1-.2z"/>
<path d="M158.5 158.8h.4l.1 .2-.1 .2h-.4l-.1-.2z"/>
<path d="M158.5 156.7h.4l.1 .3-.1 .2h-.4l-.1-.2z"/>
<path d="M195.1 29.4h.5l.1 .2-.1 .2h-.5v-.2z"/>
<path d="M183.9 29.4h.5l.1 .2-.1 .2h-.5l-.1-.2z"/>
<path d="M203.3 29.4h.4l.1 .2-.1 .2h-.4l-.1-.2z"/>
<path d="M189 31.4h.5l.1 .3-.1 .2h-.5l-.1-.2z"/>
<path d="M199.2 31.4h.4l.1 .3-.1 .2h-.4l-.1-.2z"/>
<path d="M203.3 31.4h.4l.1 .3-.1 .2h-.4l-.1-.2z"/>
<path d="M229.8 31.4h.4l.1 .3-.1 .2h-.4l-.1-.2z"/>
<path d="M229.8 29.4h.4l.1 .2-.1 .2h-.4l-.1-.2z"/>
<path d="M195.1 66.1h.5l.1 .2-.1 .2h-.5v-.2z"/>
<path d="M183.9 66.1h.5l.1 .2-.1 .2h-.5l-.1-.2z"/>
<path d="M203.3 66.1h.4l.1 .2-.1 .2h-.4l-.1-.2z"/>
<path d="M189 68.1h.5l.1 .2-.1 .3h-.5l-.1-.3z"/>
<path d="M199.2 68.1h.4l.1 .2-.1 .3h-.4l-.1-.3z"/>
<path d="M203.3 68.1h.4l.1 .2-.1 .3h-.4l-.1-.3z"/>
<path d="M229.8 68.1h.4l.1 .2-.1 .3h-.4l-.1-.3z"/>
<path d="M229.8 66.1h.4l.1 .2-.1 .2h-.4l-.1-.2z"/>
<path d="M195.1 102.7h.5l.1 .3-.1 .2h-.5v-.2z"/>
<path d="M183.9 102.7h.5l.1 .3-.1 .2h-.5l-.1-.2z"/>
<path d="M203.3 102.7h.4l.1 .3-.1 .2h-.4l-.1-.2z"/>
<path d="M189 104.8h.5l.1 .2-.1 .2h-.5l-.1-.2z"/>
<path d="M199.2 104.8h.4l.1 .2-.1 .2h-.4l-.1-.2z"/>
<path d="M203.3 104.8h.4l.1 .2-.1 .2h-.4l-.1-.2z"/>
<path d="M229.8 104.8h.4l.1 .2-.1 .2h-.4l-.1-.2z"/>
<path d="M229.8 102.7h.4l.1 .3-.1 .2h-.4l-.1-.2z"/>
<path d="M195.1 139.4h.5l.1 .2-.1 .3h-.5v-.3z"/>
<path d="M183.9 139.4h.5l.1 .2-.1 .3h-.5l-.1-.3z"/>
<path d="M203.3 139.4h.4l.1 .2-.1 .3h-.4l-.1-.3z"/>
<path d="M189 141.4h.5l.1 .3-.1 .2h-.5l-.1-.2z"/>
<path d="M199.2 141.4h.4l.1 .3-.1 .2h-.4l-.1-.2z"/>
<path d="M203.3 141.4h.4l.1 .3-.1 .2h-.4l-.1-.2z"/>
<path d="M229.8 141.4h.4l.1 .3-.1 .2h-.4l-.1-.2z"/>
<path d="M229.8 139.4h.4l.1 .2-.1 .3h-.4l-.1-.3z"/>
</g>
<text font-size="3.7" fill="#000275" x="164.8" y="182.4">FPGA Memory pins 1..24 protection, connector</text>
<text font-size="2.9" fill="#034536" x="247.2" y="22.5">TO DRIVER BOARD</text>
<g font-size="2.6" fill="#000275">
<text x="254.8" y="180.2">0.1</text>
<text x="250.5" y="188.4">2017-07-11</text>
<text x="171.9" y="196.3">mem_pins_a.sch</text>
<text x="198.4" y="196.3">Wojciech Krutnik</text>
<text x="224.9" y="196.3">NVMemProg</text>
<text x="250.1" y="196.5">12</text>
<text x="260.3" y="196.5">14</text>
</g>
<g font-size="2.6">
<text x="163.3" y="196.6">A4</text>
<text x="254.8" y="196.6">OF</text>
</g>
<g font-size="2.2">
<text x="33.9" y="10">1</text>
<text x="82.8" y="10">2</text>
<text x="131.6" y="10">3</text>
<text x="180.5" y="10">4</text>
<text x="229.4" y="9.9">5</text>
<text x="270.2" y="10">6</text>
<text x="11.2" y="32.4">D</text>
<text x="284.2" y="32.4">D</text>
<text x="11.3" y="81.3">C</text>
<text x="284.3" y="81.3">C</text>
<text x="11.3" y="130.2">B</text>
<text x="284.3" y="130.2">B</text>
<text x="11.3" y="179.1">A</text>
<text x="284.3" y="179.1">A</text>
<text x="33.9" y="201.5">1</text>
<text x="82.8" y="201.5">2</text>
<text x="131.6" y="201.5">3</text>
<text x="180.5" y="201.5">4</text>
<text x="229.4" y="201.5">5</text>
<text x="270.2" y="201.5">6</text>
</g>
<g font-size="2.2" fill="#034536">
<text x="269.7" y="30.4">1</text>
<text x="269.7" y="34.4">2</text>
<text x="269.7" y="38.5">3</text>
<text x="269.7" y="42.6">4</text>
<text x="269.7" y="46.6">5</text>
<text x="269.7" y="50.7">6</text>
<text x="269.7" y="54.8">7</text>
<text x="269.7" y="58.9">8</text>
<text x="269.7" y="62.9">9</text>
<text x="269.7" y="67">10</text>
<text x="269.7" y="71.1">11</text>
<text x="269.7" y="75.2">12</text>
<text x="269.7" y="79.2">13</text>
<text x="269.7" y="83.3">14</text>
<text x="269.7" y="96.6">1</text>
<text x="269.7" y="100.7">2</text>
<text x="269.7" y="104.7">3</text>
<text x="269.7" y="108.8">4</text>
<text x="269.7" y="112.8">5</text>
<text x="269.7" y="116.9">6</text>
<text x="269.7" y="121">7</text>
<text x="269.7" y="125.1">8</text>
<text x="269.7" y="129.2">9</text>
<text x="269.7" y="133.2">10</text>
<text x="269.7" y="137.3">11</text>
<text x="269.7" y="141.4">12</text>
<text x="269.7" y="145.5">13</text>
<text x="269.7" y="149.6">14</text>
</g>
<g font-size="1.8" fill="#b82e2e">
<text x="48.5" y="14.8">VCC_FPGA_IO</text>
<text x="191.1" y="14.8">VCC_FPGA_IO</text>
<text x="119.8" y="32.2">VCC_FPGA_IO</text>
<text x="48.5" y="51.5">VCC_FPGA_IO</text>
<text x="191.1" y="51.5">VCC_FPGA_IO</text>
<text x="119.8" y="68.8">VCC_FPGA_IO</text>
<text x="48.5" y="88.2">VCC_FPGA_IO</text>
<text x="191.1" y="88.2">VCC_FPGA_IO</text>
<text x="119.8" y="105.5">VCC_FPGA_IO</text>
<text x="48.5" y="124.9">VCC_FPGA_IO</text>
<text x="191.1" y="124.9">VCC_FPGA_IO</text>
<text x="119.8" y="142.2">VCC_FPGA_IO</text>
</g>
<g font-size="1.8" fill="#000275">
<text x="59.9" y="20.5">D401</text>
<text x="59.9" y="22.5">BAV70</text>
<text x="202.5" y="20.5">D417</text>
<text x="202.5" y="22.5">BAV70</text>
<text x="62" y="26.1">R401</text>
<text x="62" y="29.1">R402</text>
<text x="74.1" y="26.1">15</text>
<text x="74.1" y="29.1">2k2</text>
<text x="82.3" y="26.1">C403</text>
<text x="82.3" y="28.3">2n2</text>
<text x="204.7" y="26.1">R433</text>
<text x="204.7" y="29.1">R434</text>
<text x="216.8" y="26.1">15</text>
<text x="216.8" y="29.1">2k2</text>
<text x="224.9" y="26.1">C435</text>
<text x="224.9" y="28.3">2n2</text>
<text x="268.7" y="26.6">J601</text>
<text x="16.7" y="32.1">MEM_PIN_47</text>
<text x="17.6" y="30.1">MEM_PIN_0</text>
<text x="62" y="34.2">R404</text>
<text x="62" y="31.1">R403</text>
<text x="74.1" y="34.2">15</text>
<text x="74.1" y="31.1">2k2</text>
<text x="82.3" y="34.2">C404</text>
<text x="159.3" y="32.1">MEM_PIN_39</text>
<text x="160.2" y="30.1">MEM_PIN_8</text>
<text x="204.7" y="34.2">R436</text>
<text x="204.7" y="31.1">R435</text>
<text x="216.8" y="34.2">15</text>
<text x="216.8" y="31.1">2k2</text>
<text x="224.9" y="34.2">C436</text>
<text x="38.5" y="36.7" transform="rotate(-90 38.5 36.7)">C401</text>
<text x="40.5" y="36.7" transform="rotate(-90 40.5 36.7)">15p</text>
<text x="43.6" y="36.7" transform="rotate(-90 43.6 36.7)">C402</text>
<text x="45.6" y="36.7" transform="rotate(-90 45.6 36.7)">15p</text>
<text x="59.9" y="39.8">D402</text>
<text x="59.9" y="41.8">BAS40-06</text>
<text x="82.3" y="36.5">2n2</text>
<text x="131.2" y="37.8">D409</text>
<text x="131.2" y="39.8">BAV70</text>
<text x="181.1" y="36.7" transform="rotate(-90 181.1 36.7)">C433</text>
<text x="183.1" y="36.7" transform="rotate(-90 183.1 36.7)">15p</text>
<text x="186.2" y="36.7" transform="rotate(-90 186.2 36.7)">C434</text>
<text x="188.2" y="36.7" transform="rotate(-90 188.2 36.7)">15p</text>
<text x="202.5" y="39.8">D418</text>
<text x="202.5" y="41.8">BAS40-06</text>
<text x="224.9" y="36.5">2n2</text>
<text x="88.9" y="47.4">MEM_PIN_4</text>
<text x="133.3" y="43.4">R417</text>
<text x="133.3" y="46.4">R418</text>
<text x="145.4" y="43.4">15</text>
<text x="145.4" y="46.4">2k2</text>
<text x="153.6" y="43.4">C419</text>
<text x="153.6" y="45.6">2n2</text>
<text x="88" y="49.5">MEM_PIN_43</text>
<text x="133.3" y="51.5">R420</text>
<text x="133.3" y="48.5">R419</text>
<text x="145.4" y="51.5">15</text>
<text x="145.4" y="48.5">2k2</text>
<text x="153.6" y="51.5">C420</text>
<text x="153.6" y="53.8">2n2</text>
<text x="59.9" y="57.1">D403</text>
<text x="59.9" y="59.2">BAV70</text>
<text x="109.8" y="54.1" transform="rotate(-90 109.8 54.1)">C417</text>
<text x="111.8" y="54.1" transform="rotate(-90 111.8 54.1)">15p</text>
<text x="114.9" y="54.1" transform="rotate(-90 114.9 54.1)">C418</text>
<text x="116.9" y="54.1" transform="rotate(-90 116.9 54.1)">15p</text>
<text x="131.2" y="57.1">D410</text>
<text x="131.2" y="59.2">BAS40-06</text>
<text x="202.5" y="57.1">D419</text>
<text x="202.5" y="59.2">BAV70</text>
<text x="62" y="62.7">R405</text>
<text x="62" y="65.8">R406</text>
<text x="74.1" y="62.7">15</text>
<text x="74.1" y="65.8">2k2</text>
<text x="82.3" y="62.7">C407</text>
<text x="82.3" y="65">2n2</text>
<text x="204.7" y="62.7">R437</text>
<text x="204.7" y="65.8">R438</text>
<text x="216.8" y="62.7">15</text>
<text x="216.8" y="65.8">2k2</text>
<text x="224.9" y="62.7">C439</text>
<text x="224.9" y="65">2n2</text>
<text x="16.7" y="68.8">MEM_PIN_46</text>
<text x="17.6" y="66.8">MEM_PIN_1</text>
<text x="62" y="70.9">R408</text>
<text x="62" y="67.8">R407</text>
<text x="74.1" y="70.9">15</text>
<text x="74.1" y="67.8">2k2</text>
<text x="82.3" y="70.9">C408</text>
<text x="159.3" y="68.8">MEM_PIN_38</text>
<text x="160.2" y="66.8">MEM_PIN_9</text>
<text x="204.7" y="70.9">R440</text>
<text x="204.7" y="67.8">R439</text>
<text x="216.8" y="70.9">15</text>
<text x="216.8" y="67.8">2k2</text>
<text x="224.9" y="70.9">C440</text>
<text x="38.5" y="73.4" transform="rotate(-90 38.5 73.4)">C405</text>
<text x="40.5" y="73.4" transform="rotate(-90 40.5 73.4)">15p</text>
<text x="43.6" y="73.4" transform="rotate(-90 43.6 73.4)">C406</text>
<text x="45.6" y="73.4" transform="rotate(-90 45.6 73.4)">15p</text>
<text x="59.9" y="76.5">D404</text>
<text x="82.3" y="73.1">2n2</text>
<text x="131.2" y="74.4">D411</text>
<text x="131.2" y="76.5">BAV70</text>
<text x="181.1" y="73.4" transform="rotate(-90 181.1 73.4)">C437</text>
<text x="183.1" y="73.4" transform="rotate(-90 183.1 73.4)">15p</text>
<text x="186.2" y="73.4" transform="rotate(-90 186.2 73.4)">C438</text>
<text x="188.2" y="73.4" transform="rotate(-90 188.2 73.4)">15p</text>
<text x="202.5" y="76.5">D420</text>
<text x="224.9" y="73.1">2n2</text>
<text x="59.9" y="78.5">BAS40-06</text>
<text x="133.3" y="80">R421</text>
<text x="133.3" y="83.1">R422</text>
<text x="145.4" y="80">15</text>
<text x="145.4" y="83.1">2k2</text>
<text x="153.6" y="80">C423</text>
<text x="153.6" y="82.3">2n2</text>
<text x="202.5" y="78.5">BAS40-06</text>
<text x="88" y="86.1">MEM_PIN_42</text>
<text x="88.9" y="84.1">MEM_PIN_5</text>
<text x="133.3" y="88.2">R424</text>
<text x="133.3" y="85.1">R423</text>
<text x="145.4" y="88.2">15</text>
<text x="145.4" y="85.1">2k2</text>
<text x="153.6" y="88.2">C424</text>
<text x="268.7" y="87">CONN14</text>
<text x="268.7" y="89">MEM_PINS_A1</text>
<text x="59.9" y="93.8">D405</text>
<text x="59.9" y="95.8">BAV70</text>
<text x="109.8" y="90.7" transform="rotate(-90 109.8 90.7)">C421</text>
<text x="111.8" y="90.7" transform="rotate(-90 111.8 90.7)">15p</text>
<text x="114.9" y="90.7" transform="rotate(-90 114.9 90.7)">C422</text>
<text x="116.9" y="90.7" transform="rotate(-90 116.9 90.7)">15p</text>
<text x="131.2" y="93.8">D412</text>
<text x="131.2" y="95.8">BAS40-06</text>
<text x="153.6" y="90.5">2n2</text>
<text x="202.5" y="93.8">D421</text>
<text x="202.5" y="95.8">BAV70</text>
<text x="268.7" y="92.8">J604</text>
<text x="62" y="99.4">R409</text>
<text x="74.1" y="99.4">15</text>
<text x="82.3" y="99.4">C411</text>
<text x="82.3" y="101.7">2n2</text>
<text x="204.7" y="99.4">R441</text>
<text x="216.8" y="99.4">15</text>
<text x="224.9" y="99.4">C443</text>
<text x="224.9" y="101.7">2n2</text>
<text x="16.7" y="105.5">MEM_PIN_45</text>
<text x="17.6" y="103.5">MEM_PIN_2</text>
<text x="62" y="107.5">R412</text>
<text x="62" y="102.5">R410</text>
<text x="62" y="104.5">R411</text>
<text x="74.1" y="107.5">15</text>
<text x="74.1" y="102.5">2k2</text>
<text x="74.1" y="104.5">2k2</text>
<text x="82.3" y="107.5">C412</text>
<text x="159.3" y="103.5">MEM_PIN_10</text>
<text x="159.3" y="105.5">MEM_PIN_37</text>
<text x="204.7" y="107.5">R444</text>
<text x="204.7" y="102.5">R442</text>
<text x="204.7" y="104.5">R443</text>
<text x="216.8" y="107.5">15</text>
<text x="216.8" y="102.5">2k2</text>
<text x="216.8" y="104.5">2k2</text>
<text x="224.9" y="107.5">C444</text>
<text x="38.5" y="110.1" transform="rotate(-90 38.5 110.1)">C409</text>
<text x="40.5" y="110.1" transform="rotate(-90 40.5 110.1)">15p</text>
<text x="43.6" y="110.1" transform="rotate(-90 43.6 110.1)">C410</text>
<text x="45.6" y="110.1" transform="rotate(-90 45.6 110.1)">15p</text>
<text x="59.9" y="113.1">D406</text>
<text x="82.3" y="109.8">2n2</text>
<text x="131.2" y="111.1">D413</text>
<text x="131.2" y="113.1">BAV70</text>
<text x="181.1" y="110.1" transform="rotate(-90 181.1 110.1)">C441</text>
<text x="183.1" y="110.1" transform="rotate(-90 183.1 110.1)">15p</text>
<text x="186.2" y="110.1" transform="rotate(-90 186.2 110.1)">C442</text>
<text x="188.2" y="110.1" transform="rotate(-90 188.2 110.1)">15p</text>
<text x="202.5" y="113.1">D422</text>
<text x="224.9" y="109.8">2n2</text>
<text x="59.9" y="115.2">BAS40-06</text>
<text x="133.3" y="116.7">R425</text>
<text x="133.3" y="119.8">R426</text>
<text x="145.4" y="116.7">15</text>
<text x="145.4" y="119.8">2k2</text>
<text x="153.6" y="116.7">C427</text>
<text x="153.6" y="119">2n2</text>
<text x="202.5" y="115.2">BAS40-06</text>
<text x="88" y="122.8">MEM_PIN_41</text>
<text x="88.9" y="120.8">MEM_PIN_6</text>
<text x="133.3" y="124.9">R428</text>
<text x="133.3" y="121.8">R427</text>
<text x="145.4" y="124.9">15</text>
<text x="145.4" y="121.8">2k2</text>
<text x="153.6" y="124.9">C428</text>
<text x="59.9" y="130.5">D407</text>
<text x="109.8" y="127.4" transform="rotate(-90 109.8 127.4)">C425</text>
<text x="111.8" y="127.4" transform="rotate(-90 111.8 127.4)">15p</text>
<text x="114.9" y="127.4" transform="rotate(-90 114.9 127.4)">C426</text>
<text x="116.9" y="127.4" transform="rotate(-90 116.9 127.4)">15p</text>
<text x="131.2" y="130.5">D414</text>
<text x="153.6" y="127.1">2n2</text>
<text x="202.5" y="130.5">D423</text>
<text x="59.9" y="132.5">BAV70</text>
<text x="62" y="136.1">R413</text>
<text x="74.1" y="136.1">15</text>
<text x="82.3" y="136.1">C415</text>
<text x="131.2" y="132.5">BAS40-06</text>
<text x="202.5" y="132.5">BAV70</text>
<text x="204.7" y="136.1">R445</text>
<text x="216.8" y="136.1">15</text>
<text x="224.9" y="136.1">C447</text>
<text x="16.7" y="142.2">MEM_PIN_44</text>
<text x="17.6" y="140.1">MEM_PIN_3</text>
<text x="62" y="139.1">R414</text>
<text x="62" y="141.2">R415</text>
<text x="74.1" y="139.1">2k2</text>
<text x="74.1" y="141.2">2k2</text>
<text x="82.3" y="138.3">2n2</text>
<text x="159.3" y="140.1">MEM_PIN_11</text>
<text x="159.3" y="142.2">MEM_PIN_36</text>
<text x="204.7" y="139.1">R446</text>
<text x="204.7" y="141.2">R447</text>
<text x="216.8" y="139.1">2k2</text>
<text x="216.8" y="141.2">2k2</text>
<text x="224.9" y="138.3">2n2</text>
<text x="38.5" y="146.8" transform="rotate(-90 38.5 146.8)">C413</text>
<text x="40.5" y="146.8" transform="rotate(-90 40.5 146.8)">15p</text>
<text x="43.6" y="146.8" transform="rotate(-90 43.6 146.8)">C414</text>
<text x="45.6" y="146.8" transform="rotate(-90 45.6 146.8)">15p</text>
<text x="59.9" y="149.8">D408</text>
<text x="62" y="144.2">R416</text>
<text x="74.1" y="144.2">15</text>
<text x="82.3" y="144.2">C416</text>
<text x="82.3" y="146.5">2n2</text>
<text x="131.2" y="147.8">D415</text>
<text x="131.2" y="149.8">BAV70</text>
<text x="181.1" y="146.8" transform="rotate(-90 181.1 146.8)">C445</text>
<text x="183.1" y="146.8" transform="rotate(-90 183.1 146.8)">15p</text>
<text x="186.2" y="146.8" transform="rotate(-90 186.2 146.8)">C446</text>
<text x="188.2" y="146.8" transform="rotate(-90 188.2 146.8)">15p</text>
<text x="202.5" y="149.8">D424</text>
<text x="204.7" y="144.2">R448</text>
<text x="216.8" y="144.2">15</text>
<text x="224.9" y="144.2">C448</text>
<text x="224.9" y="146.5">2n2</text>
<text x="59.9" y="151.9">BAS40-06</text>
<text x="133.3" y="153.4">R429</text>
<text x="145.4" y="153.4">15</text>
<text x="153.6" y="153.4">C431</text>
<text x="153.6" y="155.7">2n2</text>
<text x="202.5" y="151.9">BAS40-06</text>
<text x="268.7" y="153.2">CONN14</text>
<text x="268.7" y="155.2">MEM_PINS_A2</text>
<text x="88" y="159.5">MEM_PIN_40</text>
<text x="88.9" y="157.4">MEM_PIN_7</text>
<text x="133.3" y="161.5">R432</text>
<text x="133.3" y="156.4">R430</text>
<text x="133.3" y="158.5">R431</text>
<text x="145.4" y="161.5">15</text>
<text x="145.4" y="156.4">2k2</text>
<text x="145.4" y="158.5">2k2</text>
<text x="153.6" y="161.5">C432</text>
<text x="109.8" y="164.1" transform="rotate(-90 109.8 164.1)">C429</text>
<text x="111.8" y="164.1" transform="rotate(-90 111.8 164.1)">15p</text>
<text x="114.9" y="164.1" transform="rotate(-90 114.9 164.1)">C430</text>
<text x="116.9" y="164.1" transform="rotate(-90 116.9 164.1)">15p</text>
<text x="131.2" y="167.1">D416</text>
<text x="153.6" y="163.8">2n2</text>
<text x="131.2" y="169.2">BAS40-06</text>
</g>
<g font-size="1.8">
<text x="162.8" y="177.6">TITLE</text>
<text x="254.5" y="176.6">REV.</text>
<text x="254.1" y="184.7">DATE</text>
<text x="162.9" y="192.9">SIZE</text>
<text x="169.9" y="192.9">FILE</text>
<text x="196.4" y="192.9">DRAWN BY</text>
<text x="222.9" y="192.9">PROJECT</text>
<text x="254.2" y="192.9">PAGE</text>
</g>
<g font-size="1.5" fill="#000275">
<text x="89.4" y="29.1">MEM_PIN1</text>
<text x="232" y="29.1">MEM_PIN9</text>
<text x="254" y="29.1">MEM_PIN1</text>
<text x="89.4" y="31.1">MEM_PIN48</text>
<text x="232" y="31.1">MEM_PIN40</text>
<text x="254" y="33.2">MEM_PIN2</text>
<text x="254" y="37.3">MEM_PIN3</text>
<text x="160.7" y="46.4">MEM_PIN5</text>
<text x="254" y="45.4">MEM_PIN4</text>
<text x="160.7" y="48.5">MEM_PIN44</text>
<text x="254" y="49.5">MEM_PIN5</text>
<text x="254" y="53.6">MEM_PIN6</text>
<text x="254" y="57.6">MEM_PIN7</text>
<text x="89.4" y="65.8">MEM_PIN2</text>
<text x="232" y="65.8">MEM_PIN10</text>
<text x="254" y="61.7">MEM_PIN8</text>
<text x="254" y="65.8">MEM_PIN9</text>
<text x="89.4" y="67.8">MEM_PIN47</text>
<text x="232" y="67.8">MEM_PIN39</text>
<text x="253.3" y="73.9">MEM_PIN10</text>
<text x="160.7" y="83.1">MEM_PIN6</text>
<text x="253.3" y="78">MEM_PIN11</text>
<text x="253.3" y="82.1">MEM_PIN12</text>
<text x="160.7" y="85.1">MEM_PIN43</text>
<text x="253.3" y="95.3">MEM_PIN48</text>
<text x="253.3" y="99.4">MEM_PIN47</text>
<text x="89.4" y="102.5">MEM_PIN3</text>
<text x="89.4" y="104.5">MEM_PIN46</text>
<text x="232" y="102.5">MEM_PIN11</text>
<text x="232" y="104.5">MEM_PIN38</text>
<text x="253.3" y="103.5">MEM_PIN46</text>
<text x="253.3" y="111.6">MEM_PIN45</text>
<text x="160.7" y="119.8">MEM_PIN7</text>
<text x="253.3" y="115.7">MEM_PIN44</text>
<text x="253.3" y="119.8">MEM_PIN43</text>
<text x="160.7" y="121.8">MEM_PIN42</text>
<text x="253.3" y="123.8">MEM_PIN42</text>
<text x="253.3" y="127.9">MEM_PIN41</text>
<text x="253.3" y="132">MEM_PIN40</text>
<text x="89.4" y="139.1">MEM_PIN4</text>
<text x="89.4" y="141.2">MEM_PIN45</text>
<text x="232" y="139.1">MEM_PIN12</text>
<text x="232" y="141.2">MEM_PIN37</text>
<text x="253.3" y="140.1">MEM_PIN39</text>
<text x="253.3" y="144.2">MEM_PIN38</text>
<text x="253.3" y="148.3">MEM_PIN37</text>
<text x="160.7" y="156.4">MEM_PIN8</text>
<text x="160.7" y="158.5">MEM_PIN41</text>
</g>
</svg>
